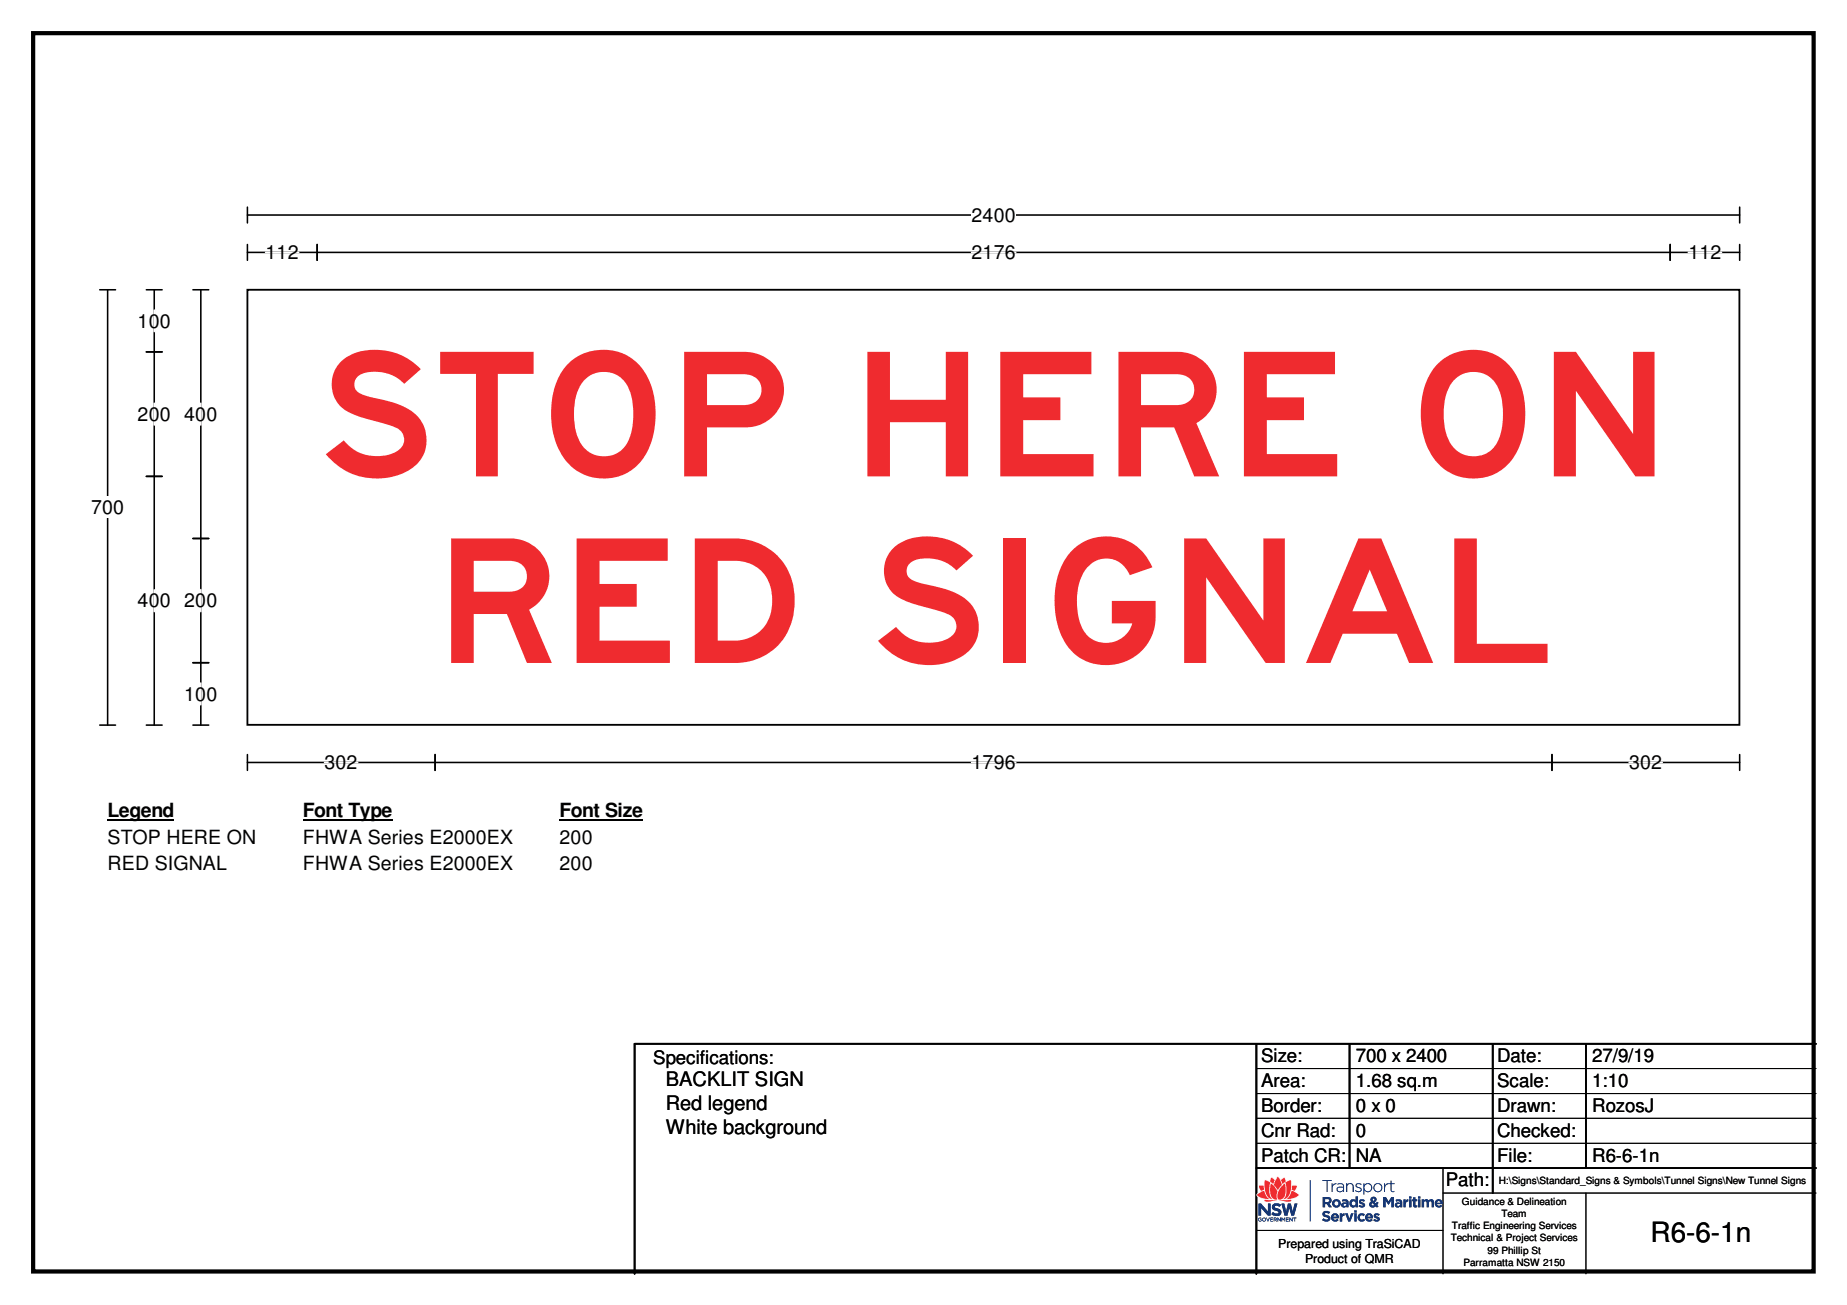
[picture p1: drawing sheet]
<svg xmlns="http://www.w3.org/2000/svg" width="297mm" height="210mm" viewBox="0 0 297 210" stroke-linecap="round" stroke-linejoin="round" font-family="sans-serif">
<path d="M5.3 5.3h286.4v199.2h-286.4z" fill="none" stroke="#000" stroke-width=".68"/>
<path d="M39.8 34.6h240M39.8 33.3v2.6M279.8 33.3v2.6" fill="none" stroke="#000" stroke-width=".25"/>
<path d="M156.2 32.8h7.2v3.5h-7.2z" fill="#fff"/>
<g fill="none" stroke="#000" stroke-width=".25">
<path d="M39.8 39.3v2.6M51 39.3v2.6M268.6 39.3v2.6M279.8 39.3v2.6M16 46.6h2.6M17.3 46.6v70M39.8 40.6h240M16 116.6h2.6M39.8 121.4v2.5M39.8 122.6h240M70 121.4v2.5M249.6 121.4v2.5"/>
<path d="M279.8 121.4v2.5"/>
</g>
<path d="M42.7 40.6h5.3M156.2 40.6h7.2M271.5 40.6h5.4M52.2 122.6h5.3M156.2 122.6h7.2M262 122.6h5.3" fill="none" stroke="#fff" stroke-width=".25"/>
<path d="M14.6 79.8h5.4v3.6h-5.4z" fill="#fff"/>
<path d="M23.5 56.6h2.6M23.5 46.6h2.6M24.8 46.6v70M31 46.6h2.6M32.3 46.6v70M23.5 76.6h2.6M31 86.6h2.6M23.5 116.6h2.6M31 116.6h2.6M31 106.6h2.6" fill="none" stroke="#000" stroke-width=".25"/>
<path d="M24.8 49.9v3.4M24.8 64.9v3.5M32.3 64.9v3.5M24.8 94.9v3.5M32.3 94.8v3.6M32.3 109.9v3.5" fill="none" stroke="#fff" stroke-width=".25"/>
<path d="M17.3 128.7h10.7v3.4h-10.7z" fill="#fff"/>
<path d="M17.3 131.9h10.7" fill="none" stroke="#000" stroke-width=".3"/>
<path d="M48.7 128.7h14.4v3.4h-14.4z" fill="#fff"/>
<path d="M48.7 131.9h14.4" fill="none" stroke="#000" stroke-width=".3"/>
<path d="M90 128.7h13.4v3.4h-13.4z" fill="#fff"/>
<path d="M90 131.9h13.4" fill="none" stroke="#000" stroke-width=".3"/>
<g fill="#fff">
<path d="M17.3 132.9h23.9v3.5h-23.9z"/>
<path d="M48.7 132.9h33.8v3.5h-33.8z"/>
<path d="M90 132.9h5.3v3.5h-5.3z"/>
<path d="M17.3 137.1h19.2v3.5h-19.2z"/>
<path d="M48.7 137.1h33.8v3.5h-33.8z"/>
<path d="M90 137.1h5.3v3.5h-5.3z"/>
<path d="M39.8 46.7h239.9v69.9h-239.9z"/>
</g>
<path d="M39.8 46.6h239.9v70h-239.9z" fill="none" stroke="#fff" stroke-width=".16"/>
<path d="M39.8 46.6h239.9v70h-239.9zM202.1 167.9v37M217 167.9v20M240.1 167.9v24M255.1 167.9v20M292.1 167.9h-190v37M202.1 187.9h90" fill="none" stroke="#000" stroke-width=".3"/>
<path d="M202.1 171.9h90M202.1 175.9h90M202.1 179.9h90M202.1 183.9h90M202.1 197.9h30M232.1 191.9h60M232.1 187.9v17M255.1 191.9v13" fill="none" stroke="#000" stroke-width=".16"/>
<g fill="#12387f">
<path d="M206.1 193.6l.5 1.9h.4l.3-1.2 .4 1.2h.4l.6-1.9h-.5l-.3 1.3-.3-1.3h-.5l-.3 1.2-.3-1.2zM202.4 193.6v1.9h.4v-1.2l1.1 1.2h.4v-1.9h-.4v1.3l-1.1-1.3z" fill-rule="evenodd"/>
<path d="M202.3 196l.3-.2 .3 .1-.4 .1-.1 .1 .2 .3 .2-.1-.2-.2h.3v.3l-.4 .1-.2-.2z" fill-rule="evenodd"/>
<path d="M203.2 196l-.1 .2a.23 .23 0 0 0 .3 .1 .23 .23 0 0 0 .1-.3zM203 196a.34 .34 0 0 1 .5-.1 .34 .34 0 0 1 0 .5l-.3 .1-.2-.2z" fill-rule="evenodd"/>
<path d="M203.6 195.8l.3 .5 .2-.5h.1l-.2 .7z" fill-rule="evenodd"/>
<path d="M204.3 195.8h.4v.2h-.3v.1h.3v.1h-.3v.2h.3v.1h-.4z" fill-rule="evenodd"/>
<path d="M204.9 196v.2l.3-.1v-.1zM204.8 195.8l.5 .1 .1 .2-.2 .1 .2 .3h-.2l-.1-.2h-.2l-.1 .2z" fill-rule="evenodd"/>
<path d="M205.4 195.8l.5 .5v-.5h.1v.7l-.4-.5v.5h-.2z" fill-rule="evenodd"/>
<path d="M206.1 195.8h.1l.2 .3 .3-.3v.7h-.1v-.5l-.2 .3-.2-.3v.5h-.1z" fill-rule="evenodd"/>
<path d="M206.8 195.8h.5v.2h-.4v.1h.3v.1h-.3v.2h.4v.1h-.5z" fill-rule="evenodd"/>
<path d="M207.3 195.8h.2l.3 .5v-.5h.1v.7l-.4-.5v.5h-.2z" fill-rule="evenodd"/>
<path d="M208 195.8h.5v.2h-.2v.5h-.1v-.5h-.2z" fill-rule="evenodd"/>
<path d="M204.6 193.8l.4-.3h.5l.4 .2 .1 .1-.2 .3-.4-.2-.4 .1v.2l.6 .2a.6 .6 0 0 1 .5 .6 .6 .6 0 0 1-.5 .6l-.7-.1-.4-.2 .2-.4 .4 .3h.4l.1-.1a.58 .58 0 0 0-.7-.4v-.1a.53 .53 0 0 1-.3-.8z" fill-rule="evenodd"/>
<path d="M212.7 189.8h1.5v.1h-.7v1.8h-.1v-1.8h-.7z" fill-rule="evenodd"/>
<path d="M214.2 190.3h.1v.4l.4-.4h.2v.2a.67 .67 0 0 0-.6 .5v.7h-.1z" fill-rule="evenodd"/>
<path d="M215.2 191.1a.33 .33 0 0 0-.1 .3 .33 .33 0 0 0 .3 .2l.5-.1 .1-.4-.4-.1zM215.1 190.4l.7-.1 .4 .4v1h-.2v-.2l-.3 .2-.3 .1a.45 .45 0 0 1-.4-.4 .45 .45 0 0 1 .3-.5h.7v-.1l-.2-.3h-.7z" fill-rule="evenodd"/>
<path d="M216.5 190.3h.2v.3a.57 .57 0 0 1 .6-.3 .57 .57 0 0 1 .4 .5v.9h-.2v-1l-.3-.3-.4 .1-.1 .2v1h-.2z" fill-rule="evenodd"/>
<path d="M218.1 190.4l.6-.1 .2 .2v.1l-.2-.1h-.4a.25 .25 0 0 0-.1 .3 .25 .25 0 0 0 .2 .1 .42 .42 0 0 1 .5 .2 .42 .42 0 0 1 0 .5l-.5 .2-.5-.2 .1-.2 .4 .2a.28 .28 0 0 0 .5-.2 .28 .28 0 0 0-.4-.3 .41 .41 0 0 1-.4-.2 .41 .41 0 0 1 0-.4z" fill-rule="evenodd"/>
<path d="M219.4 191a.58 .58 0 0 0 1.1 0 .58 .58 0 0 0-1.1 0zM219.3 190.3h.1v.3l.3-.3h.2a.66 .66 0 0 1 .8 .7l-.1 .5-.3 .2h-.6l-.3-.3v.8h-.1z" fill-rule="evenodd"/>
<path d="M221 191a.6 .6 0 0 0 1.2 0 .6 .6 0 0 0-1.2 0zM220.9 191a.71 .71 0 0 1 1.4 0 .71 .71 0 0 1-1.4 0z" fill-rule="evenodd"/>
<path d="M222.6 190.3h.1v.4l.3-.3 .3-.1v.2h-.3l-.2 .4-.1 .8h-.1z" fill-rule="evenodd"/>
<path d="M223.6 189.9h.2v.4h.5v.2h-.5v1l.2 .1h.2a.25 .25 0 0 1-.2 .2 .25 .25 0 0 1-.2-.2l-.2-.1v-1h-.2v-.2h.2z" fill-rule="evenodd"/>
<path d="M213.1 192.9v.4h.6l.1-.3-.1-.1zM212.7 192.5l1 .1a.52 .52 0 0 1 .4 .4 .52 .52 0 0 1-.2 .5l-.1 .1 .4 .6h-.5l-.3-.5h-.3v.5h-.4z" fill-rule="evenodd"/>
<path d="M214.6 193.5a.35 .35 0 0 0 .7 0 .35 .35 0 0 0-.7 0zM214.2 193.6a.7 .7 0 0 1 1.4 0 .7 .7 0 0 1-1.4 0z" fill-rule="evenodd"/>
<path d="M216.1 193.7l.1 .3 .3-.2-.1-.2zM215.8 193l.7-.1 .4 .4v.9h-.4v-.1l-.5 .1a.41 .41 0 0 1-.3-.4 .41 .41 0 0 1 .3-.4l.5 .1v-.2l-.1-.1-.5 .1z" fill-rule="evenodd"/>
<path d="M217.3 193.5a.35 .35 0 0 0 .7 0 .35 .35 0 0 0-.7 0zM217.1 193.1h.1a.55 .55 0 0 1 .8 0v-.7h.4v1.8h-.4v-.2l-.3 .2-.4-.1-.3-.6z" fill-rule="evenodd"/>
<path d="M218.6 193l.7-.1 .2 .1-.1 .3-.5-.1v.1l.2 .1a.41 .41 0 0 1 .4 .4 .41 .41 0 0 1-.3 .4h-.3l-.4-.2 .1-.2 .6 .1v-.1a.52 .52 0 0 1-.6-.7z" fill-rule="evenodd"/>
<path d="M220.8 192.8a.19 .19 0 0 0-.1 .3 .19 .19 0 0 0 .3 0 .19 .19 0 0 0 0-.3zM220.6 193.5v.2v.2l.5-.1-.4-.3zM220.5 192.7l.3-.2h.3l.2 .2 .1 .4-.4 .2 .3 .3 .1-.3 .3 .1-.2 .4 .2 .3-.3 .1-.2-.1-.6 .1-.3-.2a.52 .52 0 0 1 .2-.7l-.1-.3z" fill-rule="evenodd"/>
<path d="M222.5 192.5h.4l.4 .8 .5-.8h.4v1.7h-.4v-1.1l-.5 .7-.5-.7v1.1h-.3z" fill-rule="evenodd"/>
<path d="M224.8 193.6l-.1 .2v.1h.4l.1-.2zM224.4 193l.8-.1 .3 .4v.9h-.3v-.1l-.3 .1h-.3a.42 .42 0 0 1-.3-.4 .42 .42 0 0 1 .3-.4l.6 .1-.2-.3-.5 .1z" fill-rule="evenodd"/>
<path d="M225.7 192.9h.4v.3l.2-.3h.2v.4l-.4 .2v.7h-.4z" fill-rule="evenodd"/>
<path d="M226.6 192.9h.4v1.3h-.4zM226.6 192.4h.4v.4h-.4z" fill-rule="evenodd"/>
<path d="M227.2 192.6h.4v.3h.3v.3h-.3v.6h.3v.4h-.4l-.2-.1-.1-.9h-.1z" fill-rule="evenodd"/>
<path d="M228 192.9h.4v1.3h-.4zM228 192.4h.4v.4h-.4z" fill-rule="evenodd"/>
<path d="M228.6 192.9h.4v.1a.48 .48 0 0 1 .8 .1l.3-.2 .4 .1 .1 1.2h-.4v-.8l-.1-.2-.2 .1-.1 .2v.7h-.4v-.7a.22 .22 0 0 0-.2-.3 .22 .22 0 0 0-.2 .3v.7h-.4z" fill-rule="evenodd"/>
<path d="M231.2 193.2l-.1 .3h.5l-.1-.3zM230.8 193.2l.5-.3 .5 .1 .2 .3v.4h-.9l.2 .2 .4-.1 .2 .2v.1l-.3 .1-.6-.1-.2-.3z" fill-rule="evenodd"/>
<path d="M212.8 194.9l.3-.1h.4l.4 .2-.2 .2-.3-.1h-.3v.2l.1 .1a.61 .61 0 0 1 .7 .8l-.3 .3h-.5l-.5-.2 .2-.3 .4 .2 .3-.1 .1-.2-.2-.1a.65 .65 0 0 1-.7-.6z" fill-rule="evenodd"/>
<path d="M214.6 195.5l-.2 .2h.6l-.1-.2zM214.2 195.4l.3-.2h.4l.4 .4v.4h-.9a.36 .36 0 0 0 .6 0l.3 .3-.2 .1-.4 .1-.2-.1a.66 .66 0 0 1-.3-1z" fill-rule="evenodd"/>
<path d="M215.5 195.2h.4v.3l.2-.3h.1v.3l-.2 .1-.1 .1v.8h-.4z" fill-rule="evenodd"/>
<path d="M216.3 195.2h.4l.3 .8 .3-.8h.4l-.5 1.3h-.4z" fill-rule="evenodd"/>
<path d="M217.8 195.2h.4v1.3h-.4zM217.8 194.7h.4v.3h-.4z" fill-rule="evenodd"/>
<path d="M218.4 195.4l.4-.2h.4l.3 .1-.2 .3-.2-.1h-.3l-.1 .5 .2 .2 .4-.2 .2 .3-.3 .2-.5-.1a.71 .71 0 0 1-.3-1z" fill-rule="evenodd"/>
<path d="M220 195.5l-.1 .2h.6l-.2-.2zM219.7 195.4l.2-.2h.5l.2 .1 .2 .4v.3h-.9l.3 .2 .4-.2 .2 .3h-.1l-.5 .2-.3-.1a.66 .66 0 0 1-.2-1z" fill-rule="evenodd"/>
<path d="M221 195.3l.3-.1 .6 .1-.2 .2h-.4v.1l.2 .1a.45 .45 0 0 1 .4 .6l-.2 .2h-.5l-.4-.2 .2-.3 .3 .2h.2v-.2a.58 .58 0 0 1-.6-.5z" fill-rule="evenodd"/>
<path d="M210.6 189.8l.2 .1-.1 6.6h-.1z" fill-rule="evenodd"/>
</g>
<path d="M202.3 190.7l.2-.1h.7l.1-.7a.47 .47 0 0 1 .7 0l.1 .1 .2-.6a.25 .25 0 0 1 .5 .1 .32 .32 0 0 0 .3 .1 .32 .32 0 0 0 .3-.3l.2-.1 .3 .5 .6-.4h.1l.2 .4a.22 .22 0 0 0 .2 .3 .22 .22 0 0 0 .2-.2l.3-.1 .2 .1 .1 .8h.7a.43 .43 0 0 1 0 .7l-.2 .3a.94 .94 0 0 1 .7 .7l-.5 .4-.8 .2a.35 .35 0 0 1 0 .4 .35 .35 0 0 1-.4 .1l-1.2-.2-2.6 .2a.25 .25 0 0 1-.3-.2 .25 .25 0 0 1 .2-.3l-.8-.2a.54 .54 0 0 1-.5-.7l.6-.4-.3-.5z" fill-rule="evenodd" fill="#fefefe"/>
<g fill="#e3163d">
<path d="M206.7 190.2l.9-.4v1.3l-.2 .9-.2 .4-.4 .4-.4 .1 .3-.3 .2-.6v-1.2z" fill-rule="evenodd"/>
<path d="M206.3 190.6l.4-.2 .1 .5-.1 1.3-.3 .5-.4 .3h-.3l-.3-.3 .1-.8 .3-.6z" fill-rule="evenodd"/>
<path d="M206 189.8l.5-.3a.24 .24 0 0 1 .2 .3l.1 .2-.6 .5z" fill-rule="evenodd"/>
<path d="M207.8 190.8l.7-.1v.4a.43 .43 0 0 1-.3 .4 .43 .43 0 0 1-.5-.2z" fill-rule="evenodd"/>
<path d="M207.7 191.6h.2l.9 .5v.2l-.7 .4-1.2 .2 .5-.6z" fill-rule="evenodd"/>
<path d="M205.7 193.1l1.8-.1h.2l-.3 .3z" fill-rule="evenodd"/>
<path d="M203.5 189.8l.6 .3a.24 .24 0 0 1 .2 .2 .24 .24 0 0 1-.1 .2l-.1 1.4 .2 .6 .3 .4-.6-.2-.5-.8-.1-.9z" fill-rule="evenodd"/>
<path d="M204.4 190.4l.5 .4a1.1 1.1 0 0 1 .4 1.3v.6l.1 .2h-.5l-.4-.3-.2-1z" fill-rule="evenodd"/>
<path d="M205.4 189.3h.2l.3 .7a.53 .53 0 0 1 0 .9l-.4 .6-.4-.6a.45 .45 0 0 1-.1-.7z" fill-rule="evenodd"/>
<path d="M204.4 189.4l.3 .2a.32 .32 0 0 1 .3 .2 .32 .32 0 0 1-.1 .3l-.1 .4-.2-.2a.54 .54 0 0 1-.2-.9z" fill-rule="evenodd"/>
<path d="M202.5 190.7h.7v.4a.33 .33 0 0 1-.3 .4v.1a.94 .94 0 0 1-.4-.9z" fill-rule="evenodd"/>
<path d="M202.2 192.1l1.1-.6 .3 .9 .5 .5-1.4-.3a.55 .55 0 0 1-.5-.5z" fill-rule="evenodd"/>
<path d="M203.4 193l2 .1-1.8 .2-.2-.1z" fill-rule="evenodd"/>
</g>
<path d="M202.1 167.9v37M217 167.9v20M240.1 167.9v24M255.1 167.9v20M292.1 167.9h-190v37M202.1 187.9h90" fill="none" stroke="#000" stroke-width=".3"/>
<path d="M202.1 171.9h90M202.1 175.9h90M202.1 179.9h90M202.1 183.9h90M202.1 197.9h30M232.1 191.9h60M232.1 187.9v17M255.1 191.9v13" fill="none" stroke="#000" stroke-width=".16"/>
<g fill="#12387f">
<path d="M206.1 193.6l.5 1.9h.4l.3-1.2 .4 1.2h.4l.6-1.9h-.5l-.3 1.3-.3-1.3h-.5l-.3 1.2-.3-1.2zM202.4 193.6v1.9h.4v-1.2l1.1 1.2h.4v-1.9h-.4v1.3l-1.1-1.3z" fill-rule="evenodd"/>
<path d="M202.3 196l.3-.2 .3 .1-.4 .1-.1 .1 .2 .3 .2-.1-.2-.2h.3v.3l-.4 .1-.2-.2z" fill-rule="evenodd"/>
<path d="M203.2 196l-.1 .2a.23 .23 0 0 0 .3 .1 .23 .23 0 0 0 .1-.3zM203 196a.34 .34 0 0 1 .5-.1 .34 .34 0 0 1 0 .5l-.3 .1-.2-.2z" fill-rule="evenodd"/>
<path d="M203.6 195.8l.3 .5 .2-.5h.1l-.2 .7z" fill-rule="evenodd"/>
<path d="M204.3 195.8h.4v.2h-.3v.1h.3v.1h-.3v.2h.3v.1h-.4z" fill-rule="evenodd"/>
<path d="M204.9 196v.2l.3-.1v-.1zM204.8 195.8l.5 .1 .1 .2-.2 .1 .2 .3h-.2l-.1-.2h-.2l-.1 .2z" fill-rule="evenodd"/>
<path d="M205.4 195.8l.5 .5v-.5h.1v.7l-.4-.5v.5h-.2z" fill-rule="evenodd"/>
<path d="M206.1 195.8h.1l.2 .3 .3-.3v.7h-.1v-.5l-.2 .3-.2-.3v.5h-.1z" fill-rule="evenodd"/>
<path d="M206.8 195.8h.5v.2h-.4v.1h.3v.1h-.3v.2h.4v.1h-.5z" fill-rule="evenodd"/>
<path d="M207.3 195.8h.2l.3 .5v-.5h.1v.7l-.4-.5v.5h-.2z" fill-rule="evenodd"/>
<path d="M208 195.8h.5v.2h-.2v.5h-.1v-.5h-.2z" fill-rule="evenodd"/>
<path d="M204.6 193.8l.4-.3h.5l.4 .2 .1 .1-.2 .3-.4-.2-.4 .1v.2l.6 .2a.6 .6 0 0 1 .5 .6 .6 .6 0 0 1-.5 .6l-.7-.1-.4-.2 .2-.4 .4 .3h.4l.1-.1a.58 .58 0 0 0-.7-.4v-.1a.53 .53 0 0 1-.3-.8z" fill-rule="evenodd"/>
<path d="M212.7 189.8h1.5v.1h-.7v1.8h-.1v-1.8h-.7z" fill-rule="evenodd"/>
<path d="M214.2 190.3h.1v.4l.4-.4h.2v.2a.67 .67 0 0 0-.6 .5v.7h-.1z" fill-rule="evenodd"/>
<path d="M215.2 191.1a.33 .33 0 0 0-.1 .3 .33 .33 0 0 0 .3 .2l.5-.1 .1-.4-.4-.1zM215.1 190.4l.7-.1 .4 .4v1h-.2v-.2l-.3 .2-.3 .1a.45 .45 0 0 1-.4-.4 .45 .45 0 0 1 .3-.5h.7v-.1l-.2-.3h-.7z" fill-rule="evenodd"/>
<path d="M216.5 190.3h.2v.3a.57 .57 0 0 1 .6-.3 .57 .57 0 0 1 .4 .5v.9h-.2v-1l-.3-.3-.4 .1-.1 .2v1h-.2z" fill-rule="evenodd"/>
<path d="M218.1 190.4l.6-.1 .2 .2v.1l-.2-.1h-.4a.25 .25 0 0 0-.1 .3 .25 .25 0 0 0 .2 .1 .42 .42 0 0 1 .5 .2 .42 .42 0 0 1 0 .5l-.5 .2-.5-.2 .1-.2 .4 .2a.28 .28 0 0 0 .5-.2 .28 .28 0 0 0-.4-.3 .41 .41 0 0 1-.4-.2 .41 .41 0 0 1 0-.4z" fill-rule="evenodd"/>
<path d="M219.4 191a.58 .58 0 0 0 1.1 0 .58 .58 0 0 0-1.1 0zM219.3 190.3h.1v.3l.3-.3h.2a.66 .66 0 0 1 .8 .7l-.1 .5-.3 .2h-.6l-.3-.3v.8h-.1z" fill-rule="evenodd"/>
<path d="M221 191a.6 .6 0 0 0 1.2 0 .6 .6 0 0 0-1.2 0zM220.9 191a.71 .71 0 0 1 1.4 0 .71 .71 0 0 1-1.4 0z" fill-rule="evenodd"/>
<path d="M222.6 190.3h.1v.4l.3-.3 .3-.1v.2h-.3l-.2 .4-.1 .8h-.1z" fill-rule="evenodd"/>
<path d="M223.6 189.9h.2v.4h.5v.2h-.5v1l.2 .1h.2a.25 .25 0 0 1-.2 .2 .25 .25 0 0 1-.2-.2l-.2-.1v-1h-.2v-.2h.2z" fill-rule="evenodd"/>
<path d="M213.1 192.9v.4h.6l.1-.3-.1-.1zM212.7 192.5l1 .1a.52 .52 0 0 1 .4 .4 .52 .52 0 0 1-.2 .5l-.1 .1 .4 .6h-.5l-.3-.5h-.3v.5h-.4z" fill-rule="evenodd"/>
<path d="M214.6 193.5a.35 .35 0 0 0 .7 0 .35 .35 0 0 0-.7 0zM214.2 193.6a.7 .7 0 0 1 1.4 0 .7 .7 0 0 1-1.4 0z" fill-rule="evenodd"/>
<path d="M216.1 193.7l.1 .3 .3-.2-.1-.2zM215.8 193l.7-.1 .4 .4v.9h-.4v-.1l-.5 .1a.41 .41 0 0 1-.3-.4 .41 .41 0 0 1 .3-.4l.5 .1v-.2l-.1-.1-.5 .1z" fill-rule="evenodd"/>
<path d="M217.3 193.5a.35 .35 0 0 0 .7 0 .35 .35 0 0 0-.7 0zM217.1 193.1h.1a.55 .55 0 0 1 .8 0v-.7h.4v1.8h-.4v-.2l-.3 .2-.4-.1-.3-.6z" fill-rule="evenodd"/>
<path d="M218.6 193l.7-.1 .2 .1-.1 .3-.5-.1v.1l.2 .1a.41 .41 0 0 1 .4 .4 .41 .41 0 0 1-.3 .4h-.3l-.4-.2 .1-.2 .6 .1v-.1a.52 .52 0 0 1-.6-.7z" fill-rule="evenodd"/>
<path d="M220.8 192.8a.19 .19 0 0 0-.1 .3 .19 .19 0 0 0 .3 0 .19 .19 0 0 0 0-.3zM220.6 193.5v.2v.2l.5-.1-.4-.3zM220.5 192.7l.3-.2h.3l.2 .2 .1 .4-.4 .2 .3 .3 .1-.3 .3 .1-.2 .4 .2 .3-.3 .1-.2-.1-.6 .1-.3-.2a.52 .52 0 0 1 .2-.7l-.1-.3z" fill-rule="evenodd"/>
<path d="M222.5 192.5h.4l.4 .8 .5-.8h.4v1.7h-.4v-1.1l-.5 .7-.5-.7v1.1h-.3z" fill-rule="evenodd"/>
<path d="M224.8 193.6l-.1 .2v.1h.4l.1-.2zM224.4 193l.8-.1 .3 .4v.9h-.3v-.1l-.3 .1h-.3a.42 .42 0 0 1-.3-.4 .42 .42 0 0 1 .3-.4l.6 .1-.2-.3-.5 .1z" fill-rule="evenodd"/>
<path d="M225.7 192.9h.4v.3l.2-.3h.2v.4l-.4 .2v.7h-.4z" fill-rule="evenodd"/>
<path d="M226.6 192.9h.4v1.3h-.4zM226.6 192.4h.4v.4h-.4z" fill-rule="evenodd"/>
<path d="M227.2 192.6h.4v.3h.3v.3h-.3v.6h.3v.4h-.4l-.2-.1-.1-.9h-.1z" fill-rule="evenodd"/>
<path d="M228 192.9h.4v1.3h-.4zM228 192.4h.4v.4h-.4z" fill-rule="evenodd"/>
<path d="M228.6 192.9h.4v.1a.48 .48 0 0 1 .8 .1l.3-.2 .4 .1 .1 1.2h-.4v-.8l-.1-.2-.2 .1-.1 .2v.7h-.4v-.7a.22 .22 0 0 0-.2-.3 .22 .22 0 0 0-.2 .3v.7h-.4z" fill-rule="evenodd"/>
<path d="M231.2 193.2l-.1 .3h.5l-.1-.3zM230.8 193.2l.5-.3 .5 .1 .2 .3v.4h-.9l.2 .2 .4-.1 .2 .2v.1l-.3 .1-.6-.1-.2-.3z" fill-rule="evenodd"/>
<path d="M212.8 194.9l.3-.1h.4l.4 .2-.2 .2-.3-.1h-.3v.2l.1 .1a.61 .61 0 0 1 .7 .8l-.3 .3h-.5l-.5-.2 .2-.3 .4 .2 .3-.1 .1-.2-.2-.1a.65 .65 0 0 1-.7-.6z" fill-rule="evenodd"/>
<path d="M214.6 195.5l-.2 .2h.6l-.1-.2zM214.2 195.4l.3-.2h.4l.4 .4v.4h-.9a.36 .36 0 0 0 .6 0l.3 .3-.2 .1-.4 .1-.2-.1a.66 .66 0 0 1-.3-1z" fill-rule="evenodd"/>
<path d="M215.5 195.2h.4v.3l.2-.3h.1v.3l-.2 .1-.1 .1v.8h-.4z" fill-rule="evenodd"/>
<path d="M216.3 195.2h.4l.3 .8 .3-.8h.4l-.5 1.3h-.4z" fill-rule="evenodd"/>
<path d="M217.8 195.2h.4v1.3h-.4zM217.8 194.7h.4v.3h-.4z" fill-rule="evenodd"/>
<path d="M218.4 195.4l.4-.2h.4l.3 .1-.2 .3-.2-.1h-.3l-.1 .5 .2 .2 .4-.2 .2 .3-.3 .2-.5-.1a.71 .71 0 0 1-.3-1z" fill-rule="evenodd"/>
<path d="M220 195.5l-.1 .2h.6l-.2-.2zM219.7 195.4l.2-.2h.5l.2 .1 .2 .4v.3h-.9l.3 .2 .4-.2 .2 .3h-.1l-.5 .2-.3-.1a.66 .66 0 0 1-.2-1z" fill-rule="evenodd"/>
<path d="M221 195.3l.3-.1 .6 .1-.2 .2h-.4v.1l.2 .1a.45 .45 0 0 1 .4 .6l-.2 .2h-.5l-.4-.2 .2-.3 .3 .2h.2v-.2a.58 .58 0 0 1-.6-.5z" fill-rule="evenodd"/>
<path d="M210.6 189.8l.2 .1-.1 6.6h-.1z" fill-rule="evenodd"/>
</g>
<path d="M202.3 190.7l.2-.1h.7l.1-.7a.47 .47 0 0 1 .7 0l.1 .1 .2-.6a.25 .25 0 0 1 .5 .1 .32 .32 0 0 0 .3 .1 .32 .32 0 0 0 .3-.3l.2-.1 .3 .5 .6-.4h.1l.2 .4a.22 .22 0 0 0 .2 .3 .22 .22 0 0 0 .2-.2l.3-.1 .2 .1 .1 .8h.7a.43 .43 0 0 1 0 .7l-.2 .3a.94 .94 0 0 1 .7 .7l-.5 .4-.8 .2a.35 .35 0 0 1 0 .4 .35 .35 0 0 1-.4 .1l-1.2-.2-2.6 .2a.25 .25 0 0 1-.3-.2 .25 .25 0 0 1 .2-.3l-.8-.2a.54 .54 0 0 1-.5-.7l.6-.4-.3-.5z" fill-rule="evenodd" fill="#fefefe"/>
<g fill="#e3163d">
<path d="M206.7 190.2l.9-.4v1.3l-.2 .9-.2 .4-.4 .4-.4 .1 .3-.3 .2-.6v-1.2z" fill-rule="evenodd"/>
<path d="M206.3 190.6l.4-.2 .1 .5-.1 1.3-.3 .5-.4 .3h-.3l-.3-.3 .1-.8 .3-.6z" fill-rule="evenodd"/>
<path d="M206 189.8l.5-.3a.24 .24 0 0 1 .2 .3l.1 .2-.6 .5z" fill-rule="evenodd"/>
<path d="M207.8 190.8l.7-.1v.4a.43 .43 0 0 1-.3 .4 .43 .43 0 0 1-.5-.2z" fill-rule="evenodd"/>
<path d="M207.7 191.6h.2l.9 .5v.2l-.7 .4-1.2 .2 .5-.6z" fill-rule="evenodd"/>
<path d="M205.7 193.1l1.8-.1h.2l-.3 .3z" fill-rule="evenodd"/>
<path d="M203.5 189.8l.6 .3a.24 .24 0 0 1 .2 .2 .24 .24 0 0 1-.1 .2l-.1 1.4 .2 .6 .3 .4-.6-.2-.5-.8-.1-.9z" fill-rule="evenodd"/>
<path d="M204.4 190.4l.5 .4a1.1 1.1 0 0 1 .4 1.3v.6l.1 .2h-.5l-.4-.3-.2-1z" fill-rule="evenodd"/>
<path d="M205.4 189.3h.2l.3 .7a.53 .53 0 0 1 0 .9l-.4 .6-.4-.6a.45 .45 0 0 1-.1-.7z" fill-rule="evenodd"/>
<path d="M204.4 189.4l.3 .2a.32 .32 0 0 1 .3 .2 .32 .32 0 0 1-.1 .3l-.1 .4-.2-.2a.54 .54 0 0 1-.2-.9z" fill-rule="evenodd"/>
<path d="M202.5 190.7h.7v.4a.33 .33 0 0 1-.3 .4v.1a.94 .94 0 0 1-.4-.9z" fill-rule="evenodd"/>
<path d="M202.2 192.1l1.1-.6 .3 .9 .5 .5-1.4-.3a.55 .55 0 0 1-.5-.5z" fill-rule="evenodd"/>
<path d="M203.4 193l2 .1-1.8 .2-.2-.1z" fill-rule="evenodd"/>
</g>
<g font-size="27.8" fill="#ef2b2f">
<text x="51" y="76.6">STOP HERE ON</text>
<text x="70" y="106.6">RED SIGNAL</text>
</g>
<text font-size="4.5" x="265.4" y="199.8">R6-6-1n</text>
<g font-size="3.2">
<text x="107.1" y="174.8">BACKLIT SIGN</text>
<text x="107.1" y="178.6">Red legend</text>
<text x="107.1" y="182.5">White background</text>
</g>
<g font-size="3.1">
<text x="156.2" y="35.6">2400</text>
<text x="42.7" y="41.7">112</text>
<text x="156.2" y="41.7">2176</text>
<text x="271.5" y="41.7">112</text>
<text x="22.1" y="52.7">100</text>
<text x="22.1" y="67.7">200</text>
<text x="29.6" y="67.7">400</text>
<text x="14.6" y="82.7">700</text>
<text x="22.1" y="97.7">400</text>
<text x="29.6" y="97.7">200</text>
<text x="29.6" y="112.7">100</text>
<text x="52.2" y="123.7">302</text>
<text x="156.2" y="123.7">1796</text>
<text x="262" y="123.7">302</text>
<text x="17.3" y="131.4">Legend</text>
<text x="48.7" y="131.4">Font Type</text>
<text x="90" y="131.4">Font Size</text>
<text x="17.3" y="135.7">STOP HERE ON</text>
<text x="48.7" y="135.7">FHWA Series E2000EX</text>
<text x="90" y="135.7">200</text>
<text x="17.3" y="140">RED SIGNAL</text>
<text x="48.7" y="140">FHWA Series E2000EX</text>
<text x="90" y="140">200</text>
</g>
<g font-size="3">
<text x="105.1" y="171.1">Specifications:</text>
<text x="202.8" y="170.9">Size:</text>
<text x="218.1" y="170.9">700 x 2400</text>
<text x="240.8" y="170.9">Date:</text>
<text x="256.1" y="170.9">27/9/19</text>
<text x="202.8" y="174.8">Area:</text>
<text x="202.8" y="178.9">Border:</text>
<text x="218.1" y="174.8">1.68 sq.m</text>
<text x="218.1" y="178.9">0 x 0</text>
<text x="240.8" y="174.8">Scale:</text>
<text x="240.8" y="178.9">Drawn:</text>
<text x="256.1" y="174.8">1:10</text>
<text x="256.1" y="178.9">RozosJ</text>
<text x="202.8" y="182.8">Cnr Rad:</text>
<text x="218.1" y="182.8">0</text>
<text x="240.8" y="182.8">Checked:</text>
<text x="202.8" y="186.9">Patch CR:</text>
<text x="218.1" y="186.9">NA</text>
<text x="232.5" y="190.8">Path:</text>
<text x="240.8" y="186.9">File:</text>
<text x="256.1" y="186.9">R6-6-1n</text>
</g>
<g font-size="2">
<text x="205.6" y="200.7">Prepared using TraSiCAD</text>
<text x="209.9" y="203.1">Product of QMR</text>
</g>
<g font-size="1.6">
<text x="241" y="190.4">H:\Signs\Standard_Signs &amp; Symbols\Tunnel Signs\New Tunnel Signs</text>
<text x="233.5" y="197.7">Traffic Engineering Services</text>
<text x="235.1" y="193.8">Guidance &amp; Delineation</text>
<text x="241.5" y="195.8">Team</text>
<text x="233.3" y="199.7">Technical &amp; Project Services</text>
<text x="235.4" y="203.6">Parramatta NSW 2150</text>
<text x="239.2" y="201.6">99 Phillip St</text>
</g>
</svg>
